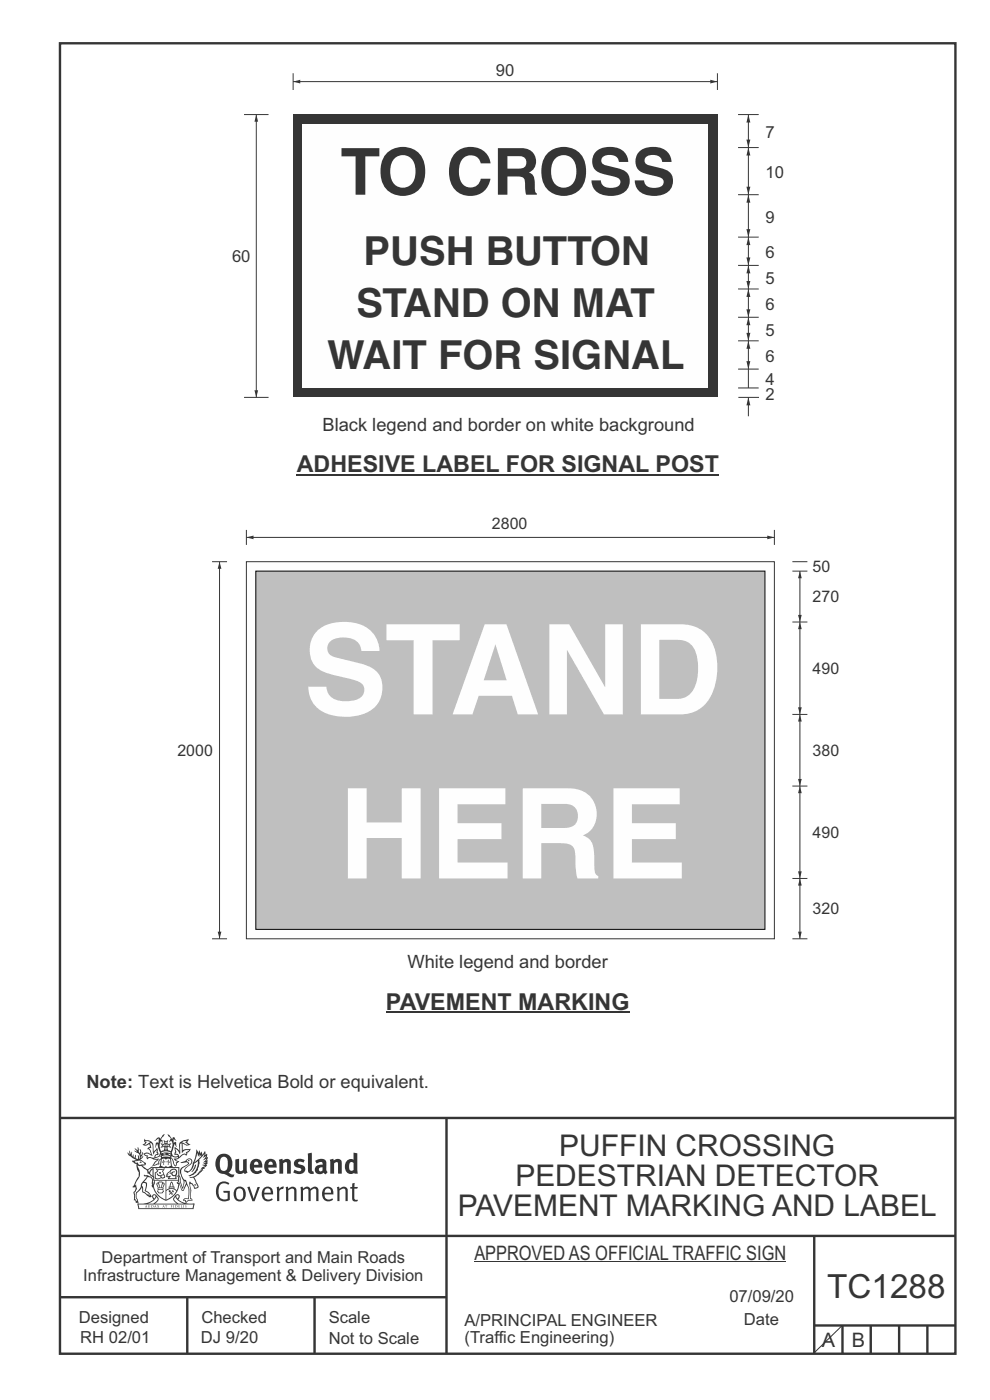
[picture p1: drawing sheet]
<svg xmlns="http://www.w3.org/2000/svg" width="210mm" height="297mm" viewBox="0 0 210 297" stroke-linecap="round" stroke-linejoin="round" font-family="sans-serif">
<g fill="none" stroke="#373435" stroke-width=".51">
<path d="M12.7 9.2h190v278h-190zM12.7 237.2h190M94.7 237.1v50.1M12.7 262.2h190.1M12.7 275.2h82M39.7 275.2v12M66.7 275.2v12M172.7 262.2v25M172.7 281.2h30M178.7 281.2v6M184.7 281.2v6M190.7 281.2v6"/>
<path d="M196.7 281.2v6"/>
</g>
<path d="M52.3 119.2h112v80h-112z" fill-rule="evenodd" fill="#fefefe" stroke="#373435" stroke-width=".21"/>
<path d="M54.3 121.2h108v76h-108z" fill-rule="evenodd" fill="#bdbfc1" stroke="#000" stroke-width=".21"/>
<path d="M52.3 114h112" fill="none" stroke="#373435" stroke-width=".21"/>
<g fill="#373435">
<path d="M52.3 114l1.5-.4v.8z"/>
<path d="M162.8 113.6l1.5 .4-1.5 .4z"/>
</g>
<path d="M45 119.2h3.2M52.3 112.4v3.2M164.3 112.4v3.2M168.1 119.2h3.2M168.1 166.8h3.2M168.1 186.4h3.2M169.7 186.4v12.8" fill="none" stroke="#373435" stroke-width=".21"/>
<g fill="#373435">
<path d="M169.3 197.6h.8l-.4 1.6z"/>
<path d="M169.7 186.4l.4 1.5h-.8z"/>
</g>
<path d="M169.7 121.2v10.8M168.1 199.2h3.2" fill="none" stroke="#373435" stroke-width=".21"/>
<g fill="#373435">
<path d="M169.3 130.4h.8l-.4 1.6z"/>
<path d="M169.7 121.2l.4 1.5h-.8z"/>
</g>
<path d="M168.1 132h3.2M169.7 166.8v19.6" fill="none" stroke="#373435" stroke-width=".21"/>
<g fill="#373435">
<path d="M169.3 184.8h.8l-.4 1.6z"/>
<path d="M169.7 166.8l.4 1.5h-.8z"/>
</g>
<path d="M46.6 119.2v80" fill="none" stroke="#373435" stroke-width=".21"/>
<g fill="#373435">
<path d="M46.2 197.6h.8l-.4 1.6z"/>
<path d="M46.6 119.2l.4 1.5h-.8z"/>
</g>
<path d="M169.7 132v19.6M168.1 151.6h3.2M45 199.2h3.2" fill="none" stroke="#373435" stroke-width=".21"/>
<g fill="#373435">
<path d="M169.3 150h.8l-.4 1.6z"/>
<path d="M169.7 132l.4 1.5h-.8z"/>
</g>
<path d="M169.7 151.6v15.2" fill="none" stroke="#373435" stroke-width=".21"/>
<g fill="#373435">
<path d="M169.3 165.2h.8l-.4 1.6z"/>
<path d="M169.7 151.6l.4 1.5h-.8z"/>
</g>
<path d="M168.1 121.2h3.2" fill="none" stroke="#373435" stroke-width=".21"/>
<path d="M62.2 24.3h90v60h-90z" fill-rule="evenodd" fill="#373435"/>
<path d="M64.2 26.3h86v56h-86z" fill-rule="evenodd" fill="#fefefe"/>
<path d="M62.2 17.3h90M158.7 78.3v4M156.6 82.3h4.3" fill="none" stroke="#373435" stroke-width=".21"/>
<g fill="#373435">
<path d="M62.2 17.3l1.5-.4v.8z"/>
<path d="M150.7 16.9l1.5 .4-1.5 .4z"/>
</g>
<path d="M152.2 15.5v3.6M156.6 78.3h4.3M158.7 72.3v6" fill="none" stroke="#373435" stroke-width=".21"/>
<g fill="#373435">
<path d="M158.7 72.3l.5 1.7h-.9z"/>
<path d="M158.3 76.6h.9l-.5 1.7z"/>
</g>
<path d="M156.6 72.3h4.3M158.7 67.3v5" fill="none" stroke="#373435" stroke-width=".21"/>
<g fill="#373435">
<path d="M158.7 67.3l.5 1.7h-.9z"/>
<path d="M158.3 70.6h.9l-.5 1.7z"/>
</g>
<path d="M156.6 67.3h4.3M158.7 61.3v6" fill="none" stroke="#373435" stroke-width=".21"/>
<g fill="#373435">
<path d="M158.7 61.3l.5 1.7h-.9z"/>
<path d="M158.3 65.6h.9l-.5 1.7z"/>
</g>
<path d="M158.7 56.3v5M156.6 61.3h4.3" fill="none" stroke="#373435" stroke-width=".21"/>
<g fill="#373435">
<path d="M158.7 56.3l.5 1.7h-.9z"/>
<path d="M158.3 59.6h.9l-.5 1.7z"/>
</g>
<path d="M156.6 56.3h4.3M158.7 50.3v6" fill="none" stroke="#373435" stroke-width=".21"/>
<g fill="#373435">
<path d="M158.7 50.3l.5 1.7h-.9z"/>
<path d="M158.3 54.6h.9l-.5 1.7z"/>
</g>
<path d="M158.7 24.3v7M156.6 50.3h4.3" fill="none" stroke="#373435" stroke-width=".21"/>
<g fill="#373435">
<path d="M158.7 24.3l.5 1.7h-.9z"/>
<path d="M158.3 29.6h.9l-.5 1.7z"/>
</g>
<path d="M156.6 24.3h4.3M156.6 31.3h4.3M158.7 31.3v10" fill="none" stroke="#373435" stroke-width=".21"/>
<g fill="#373435">
<path d="M158.7 31.3l.5 1.7h-.9z"/>
<path d="M158.3 39.6h.9l-.5 1.7z"/>
</g>
<path d="M156.6 41.3h4.3M158.7 41.3v9" fill="none" stroke="#373435" stroke-width=".21"/>
<g fill="#373435">
<path d="M158.7 41.3l.5 1.7h-.9z"/>
<path d="M158.3 48.6h.9l-.5 1.7z"/>
</g>
<path d="M62.2 15.5v3.6M54.4 24.3v60" fill="none" stroke="#373435" stroke-width=".21"/>
<g fill="#373435">
<path d="M54.4 24.3l.4 1.5h-.8z"/>
<path d="M54 82.8h.8l-.4 1.5z"/>
</g>
<path d="M51.8 24.3h5.2M51.8 84.3h5.2M156.6 84.3h4.4M158.7 84.3v4" fill="none" stroke="#373435" stroke-width=".21"/>
<path d="M158.7 84.3l.5 1.7h-.9z" fill="#373435"/>
<path d="M62.9 100.7h89.6M81.9 214.7h51.6" fill="none" stroke="#373435" stroke-width=".22"/>
<path d="M178.6 281.3l-5.8 5.6" fill="none" stroke="#373435" stroke-width=".21"/>
<g fill="#373435">
<path d="M47 245.6a2.55 2.55 0 0 0 0 2.7l.3 .1a.81 .81 0 0 0 1-.9v-.6a1.04 1.04 0 0 0-1.1-1.5zM46.3 245.2a1.82 1.82 0 0 1 2.1-.2 1.82 1.82 0 0 1 .9 1.9 2.29 2.29 0 0 1-.8 1.9l.7 .3h.5l-.2 .6a2.87 2.87 0 0 1-2-.7 2.12 2.12 0 0 1-1.7-3.1z" fill-rule="evenodd"/>
<path d="M49.9 246l.8-.2v2a.46 .46 0 0 0 .3 .6 .46 .46 0 0 0 .6-.2v-2.2l.7-.2v2.4l.2 .5-.5 .4-.3-.3a1.02 1.02 0 0 1-1.2 .2 1.02 1.02 0 0 1-.6-1.1z" fill-rule="evenodd"/>
<path d="M54 246.6l-.1 .5h.9a.49 .49 0 0 0-.2-.6 .49 .49 0 0 0-.6 .1zM53.4 246.3a1.34 1.34 0 0 1 1.6-.3 1.34 1.34 0 0 1 .6 1.5v.2h-1.7a.77 .77 0 0 0 .5 .8 .77 .77 0 0 0 .9-.3l.3 .4a1.59 1.59 0 0 1-2 .2 1.59 1.59 0 0 1-.5-2z" fill-rule="evenodd"/>
<path d="M57 246.6l-.1 .5h1a.49 .49 0 0 0-.2-.6 .49 .49 0 0 0-.7 .1zM56.4 246.3a1.34 1.34 0 0 1 1.6-.3 1.34 1.34 0 0 1 .7 1.5v.2h-1.8a.77 .77 0 0 0 .5 .8 .77 .77 0 0 0 .9-.3l.4 .4a1.59 1.59 0 0 1-2.1 .2 1.59 1.59 0 0 1-.5-2z" fill-rule="evenodd"/>
<path d="M59.2 246l.7-.2 .1 .4a.95 .95 0 0 1 1-.3 .95 .95 0 0 1 .7 .8v2.3h-.8v-2.3a.46 .46 0 0 0-.8 .1v2.2h-.8z" fill-rule="evenodd"/>
<path d="M62.6 246.2a1.75 1.75 0 0 1 2-.1l-.2 .5-.6-.2a.43 .43 0 0 0-.6 .3l.4 .3a1.04 1.04 0 0 1 1.2 1.2 1.04 1.04 0 0 1-1.4 .9l-1.2-.4 .3-.6 1 .4 .4-.4a.88 .88 0 0 0-1-.5l-.4-.2-.1-.4z" fill-rule="evenodd"/>
<path d="M65.3 244.7l.8-.2 .1 3.8 .3 .2 .1 .5a.88 .88 0 0 1-1-.1 .88 .88 0 0 1-.3-1z" fill-rule="evenodd"/>
<path d="M67.8 247.7a.43 .43 0 0 0-.1 .7 .43 .43 0 0 0 .7-.1v-.7zM66.8 246.3a1.7 1.7 0 0 1 2.4 .1v1.8l.3 .4-.4 .5-.5-.3a1.03 1.03 0 0 1-1.7-.2 1.03 1.03 0 0 1 .8-1.5h.7v-.4a.8 .8 0 0 0-1.2 .1z" fill-rule="evenodd"/>
<path d="M70 246l.7-.2 .1 .4a.95 .95 0 0 1 1-.3 .95 .95 0 0 1 .7 .8v2.3h-.8v-2.3a.46 .46 0 0 0-.8 .1v2.2h-.8z" fill-rule="evenodd"/>
<path d="M74.3 246.6a1.48 1.48 0 0 0 0 1.7h.5l.2-.1v-1.5l-.3-.2zM75 244.5l.8 .2 .1 4.3h-.7l-.1-.2a1.26 1.26 0 0 1-1.4 0 1.26 1.26 0 0 1-.5-1.3 1.29 1.29 0 0 1 .4-1.3 1.29 1.29 0 0 1 1.4-.2z" fill-rule="evenodd"/>
<path d="M46.4 251a1.72 1.72 0 0 1 2.3 0l-.3 .3a1.24 1.24 0 0 0-1.4-.1 1.24 1.24 0 0 0-.6 1.3 1.49 1.49 0 0 0 1.2 2l.7-.2v-1.3h-.8l-.1-.4h1.3v2a1.93 1.93 0 0 1-2.2-.1 1.93 1.93 0 0 1-.7-2.2l.2-.7z" fill-rule="evenodd"/>
<path d="M50.4 252.3a1.65 1.65 0 0 0 .2 2.2 .99 .99 0 0 0 1-1.5 .78 .78 0 0 0-.4-.8 .78 .78 0 0 0-.8 .1zM50 252a1.33 1.33 0 0 1 1.6-.1 1.33 1.33 0 0 1 .5 1.5 1.31 1.31 0 0 1-1.3 1.5 1.31 1.31 0 0 1-1.2-1.6v-.5z" fill-rule="evenodd"/>
<path d="M52.5 251.8l.4-.1 .9 2.6 .8-2.5h.5l-1.1 3h-.5z" fill-rule="evenodd"/>
<path d="M56.3 252.3l-.2 .7h1.3a.7 .7 0 0 0-.3-.8 .7 .7 0 0 0-.8 .1zM55.9 252.1a1.22 1.22 0 0 1 1.5-.2 1.22 1.22 0 0 1 .5 1.5h-1.8a.93 .93 0 0 0 .5 1 .93 .93 0 0 0 1.1-.2l.2 .3a1.43 1.43 0 0 1-1.8 .1 1.43 1.43 0 0 1-.6-1.7z" fill-rule="evenodd"/>
<path d="M58.7 251.9l.4-.2 .1 .5 .4-.3 .6-.2-.2 .6a.66 .66 0 0 0-.8 .6v1.9h-.4z" fill-rule="evenodd"/>
<path d="M60.6 251.9l.4-.2 .1 .5a.94 .94 0 0 1 1-.4 .94 .94 0 0 1 .8 .7v2.3h-.5l-.1-2.5a.81 .81 0 0 0-1.2 .3v2.2h-.4z" fill-rule="evenodd"/>
<path d="M63.7 251.8l.5-.1 .1 .5 .4-.3a.78 .78 0 0 1 1.1 .3 .9 .9 0 0 1 1-.5 .9 .9 0 0 1 .8 .8v2.3h-.5l-.1-2.5a.67 .67 0 0 0-1.1 .3v2.2h-.5v-2.4l-.4-.2-.7 .4v2.2h-.5z" fill-rule="evenodd"/>
<path d="M69 252.3l-.1 .7h1.3a.7 .7 0 0 0-.3-.8 .7 .7 0 0 0-.9 .1zM68.7 252.1a1.22 1.22 0 0 1 1.5-.2 1.22 1.22 0 0 1 .5 1.5h-1.8a.93 .93 0 0 0 .4 1 .93 .93 0 0 0 1.2-.2l.1 .3a1.44 1.44 0 0 1-1.7 .1 1.44 1.44 0 0 1-.6-1.7z" fill-rule="evenodd"/>
<path d="M71.4 251.9l.5-.2 .1 .5a.94 .94 0 0 1 1-.4 .94 .94 0 0 1 .8 .7v2.3h-.5l-.1-2.5a.81 .81 0 0 0-1.2 .3v2.2h-.4z" fill-rule="evenodd"/>
<path d="M74.7 251.1l.5-.2v.9h.7l-.1 .4h-.6v2.2l.1 .1h.5l.1 .3a.75 .75 0 0 1-1.2-.6v-2h-.4v-.4h.4z" fill-rule="evenodd"/>
<path d="M30.8 242l1.1 .3-.9 .5h-.4l.6-.5zM31.8 242.6l.2-.1a2.44 2.44 0 0 1 .4 2l.1 .4 .7-1-.1 .6 .3 .3a.57 .57 0 0 0-.6 .8l-1-.2-.5 .2 .2-.5-.8-.3 .7-.1 .9 .5 .1-.1-.6-1.3-.2-.1 .5-.1zM30.7 241.6l-.1 .4 .2 .4-.6 .4a1.04 1.04 0 0 0 1.4-.1l.2 .7h-.3l-.2 .4a.94 .94 0 0 1 .8 1.1l-.2-.1a1.16 1.16 0 0 0-1.5-.1l.3 .4 .4 .2 .1 .5 .2 .1 .1-.1a.94 .94 0 0 1 1.1 .2h.8l-1.2 1.2a1.13 1.13 0 0 0 1.2-.2l.4-.1-.1-.4 .5-.7a.83 .83 0 0 0-.6 1.1l-.3-.1-.7 .3 1.1-1.4-.5 .2-.5-.1 1.3-.5-.1-.2-.9 .4v-.3l.2-.2 .3 .1 .1-.3-.2-.4v-.6l-.1-.3-.7 .9v-.7a1.42 1.42 0 0 0-1.6-1.8z" fill-rule="evenodd"/>
<path d="M38.5 242.4l.5-.3 .7-.1-.6 .3 .8 .5h-.3zM38.3 242.6h.2l.1 2a1.69 1.69 0 0 1 1.6-.7l-.8 .5 .1 .5a1.1 1.1 0 0 0-1.5 .6l-.1-.5-.2-.2h-.5l.3-.4-.3-.7a1.42 1.42 0 0 1 .8 1.1l.2-.1zM37.1 243.3l.1 1-.2 .3 .1 .5 .5-.1 .1 .2a.96 .96 0 0 1-1.1-.1l-.1 .1a1.06 1.06 0 0 0 1.3 .2v.1a.72 .72 0 0 1-1 .2l.3 .5 .6 .3-.4 .1-.1 .7-.2-.4-.4-1.1-.4-.4 .4 .9a1.54 1.54 0 0 0 .7 1.2l.2-.3a.58 .58 0 0 1 .4-.7l.2-.2h-.3l-.5-.3 .9-.5a.93 .93 0 0 1 1.2-.5v.2l.2-.1 .1-.5a.99 .99 0 0 0 .7-.9l-1.3 .1-.3 .3-.1-1.5 .9 .4 .9-.3h-.4l-.5-.4 .4-.7-.6 .2a1.46 1.46 0 0 0-1.4 2.1v.4l-.2-.4z" fill-rule="evenodd"/>
<path d="M35.6 246l.2 .1-.1 .4h.4l-.4 .1v.5l-.1-.6h-.3l.3-.1z" fill-rule="evenodd"/>
<path d="M34.6 246l.2 .1v.3l.3 .1h-.3l-.1 .6v-.5l-.4-.1h.4z" fill-rule="evenodd"/>
<path d="M34.3 245.9a.57 .57 0 0 1 .9 .2 .57 .57 0 0 1 .9-.2l.2 1.4-.2 .1a.57 .57 0 0 1-.9-.1 .69 .69 0 0 1-1.1 0zM34.2 245.2l-.3 2.1-.2 .4h3l-.2-.4-.3-2.1h-.2v.3l-.8-.1-.8 .1v-.3z" fill-rule="evenodd"/>
<path d="M34.2 249.5a.3 .3 0 0 0 .6 0 .3 .3 0 0 0-.6 0zM33.3 248.1l.3 .3-.3 .3a.79 .79 0 0 0 0 1.3l.8-.2-.1-.3a.55 .55 0 0 1-.7-.6h.1l.2 .3 .3 .1 .8-.2-.4-.7 .4-.3-.7 .1zM33 247.8l1.1 .2 .9-.2-.4 .7 .4 1.1a.56 .56 0 0 1-.8 .3l-.2 .1a.73 .73 0 0 1-.9 .1 .73 .73 0 0 1-.3-.9v-.4l.6-.4z" fill-rule="evenodd"/>
<path d="M35.6 249l.7-.5a.58 .58 0 0 1 1-.1 .58 .58 0 0 1-.4 .9l-.3-.3a.43 .43 0 0 1 .6-.3v-.1a.57 .57 0 0 0-.8 .2l-.2-.1-.3 .1 .4 .2a.55 .55 0 0 0 .9 .4v.6h-1.3l.3-.4-.1-.2-.6 .1 .2-.2-.2-.1zM35.4 248.9l-.1 .2a.39 .39 0 0 0 .2 .6h.3l-.2 .5h1.9l-.1-.8a.86 .86 0 0 0-.1-1.4 .86 .86 0 0 0-1.3 .4z" fill-rule="evenodd"/>
<path d="M36 251.9h.8v.2h-.8zM36.4 250.9l.2 .8h-.4zM36.4 250.6l-.3 .5-.1 .6h-.2v.4l-.7 .4 .2 .2a1.48 1.48 0 0 1 2.1 .1l.2-.1-.6-.5v-.5h-.2l-.1-.6z" fill-rule="evenodd"/>
<path d="M35.8 252.5l.4 .1 .1 .3 .3-.2-.2-.2a.38 .38 0 0 1 .5 .5l-.2-.2-.3 .3 .3 .2-.3 .2-.1-.3-.4 .3-.1-.2 .4-.3-.1-.1-.2 .1z" fill-rule="evenodd"/>
<path d="M34.5 251.1h.2v.2l-.2 .6h-.2zM33.6 252.4h.9v.2a.55 .55 0 0 1-.8 .4v-.2h-.2zM33.4 251.1h.2l.2 .8h-.2zM33.6 252.1h.8l.1 .1-.8 .1zM33.8 250.8h.5l-.2 1.1h-.1zM33.3 250.9l-.1 .3 .3 1.2a.48 .48 0 0 0-.1 .5 .48 .48 0 0 0 .5 .3l.5-.1a.49 .49 0 0 0 .2-.7l.3-1.2-.1-.3a1.42 1.42 0 0 0-1.5 0z" fill-rule="evenodd"/>
<path d="M33.7 248.7h.4l.1 .3h-.3z" fill-rule="evenodd"/>
<path d="M41.3 247.2l.3-.2-.2 .9-.6 .7h-.2l.5-.7z" fill-rule="evenodd"/>
<path d="M39.7 246.1l.3-.2 .5 .2a.88 .88 0 0 1-.6 1.1 1.22 1.22 0 0 0-.8 1.3l.5 .2a.72 .72 0 0 0 .9-.4l.5-.8 .2-.6 .8-.6v.3a2.85 2.85 0 0 1-2 2.8l.1 .1a2.13 2.13 0 0 0 1.9-1.5v-.2a2.01 2.01 0 0 0 .3-1.8l1.1-1.3-.4 1 .7-.5-.7 1 .8-.4-.8 .8 .7-.1-.9 .5 .8-.1-.8 .4h.7l-.8 .3 .3 .2h-.4l.2 .4-.4-.1 .2 .3h-.4l.1 .3h-.1a2.16 2.16 0 0 1-2 1l.1 .2h.4a.76 .76 0 0 1 .7 .7l.5 1.2-.6 .2a1.45 1.45 0 0 0-1.1-1.3l.2 1.8-.1 1.8 .4 .3a1.07 1.07 0 0 0-1.2 .4v-.3l-.5-.2a.87 .87 0 0 1 1.1-.1v-.7a4.4 4.4 0 0 0-.6-3.1l-.1-.3h-.2a2.16 2.16 0 0 1-.7-2.2l.3-.3 1.2-.8a.55 .55 0 0 0-.4-.7zM37.8 249.5a.76 .76 0 0 1 .3 1.1l.6 1.6 .4-1.7 .2 .1a.61 .61 0 0 1-.1 .9l-.3 .9h-.2l-.7-1.6-.3 .1a1.18 1.18 0 0 0 .1-1.4zM41.8 244.6l.2 .8 .3-.6v.6l.4-.5a1.9 1.9 0 0 1-1.2 1.4l-.3 .3zM38.2 246.7l1.4-.1 .2 .1v.3l-.5 .3a1.26 1.26 0 0 0-.9 1.9l.2 .7a1.84 1.84 0 0 1 .1 2l-.4-1.3a.96 .96 0 0 0-.4-1.3l-.4 .3a.78 .78 0 0 1 0 1.2l.1 .3h.4l.4 1.1a.38 .38 0 0 0 .2 .4 .38 .38 0 0 0 .4-.1l.6-1.2a2.94 2.94 0 0 1 .4 2.5l-.1 .5-.8-.1-.3 .4v.2l.4-.1 .1 .4 .2 .1a1.02 1.02 0 0 1 1.3-.5v-.4l-.3-.1 .1-1.8-.3-1.3 .1 .1a1.14 1.14 0 0 1 .8 .9 .63 .63 0 0 0 .8-.2 .63 .63 0 0 0-.2-.8l-.6-1.3 .9-.6 .2-.3 .3-.1-.1-.2h.4l-.1-.3h.3l-.1-.3 .5-.1-.2-.2 .6-.4v-.2l-.2 .1 .4-.6-.3 .1 .3-.6-.4 .1 .4-.5v-.3l-.3 .2 .2-.6-.1-.3-.4 .3v-.8l-.6 .8-.2-.7-.2 .5-.3-.8-.1 .6-.5-.8-.1 1.4-.6 1.9a1.81 1.81 0 0 1-1 1.4l-.6-.2a1.75 1.75 0 0 1 1.1-1.2 .75 .75 0 0 0 .1-1.3 .75 .75 0 0 0-1.2 .5z" fill-rule="evenodd"/>
<path d="M41.2 251.3l.3-.1 .2 .3h-.4z" fill-rule="evenodd"/>
<path d="M29.4 255.5h11.6l-.1 .8h-11.4zM31.3 255.3l.5-.1a2.48 2.48 0 0 0 1.4-1.3l.3 .6-.5 .5-.5 .3zM32.5 253.7l.3-.2 .2 .2-.3 .6zM37.2 253.9a2.65 2.65 0 0 0 1.8 1.4h-1.1l-.5-.3-.5-.5zM37.4 253.7l.2-.2 .3 .2-.3 .6zM29.2 255.3l.1 1.2h11.8l.2-1.1-.2-.1a4.1 4.1 0 0 1-3.3-.9l.3-.4-.1-.5a1.06 1.06 0 0 0-1.3 .9l.2 .4 .6 .5h-4.7l.3-.1a.84 .84 0 0 0 .6-.7 .84 .84 0 0 0-.5-.9l-.3-.2-.5 .1-.1 .5 .3 .4a4.2 4.2 0 0 1-3.4 .9z" fill-rule="evenodd"/>
<path d="M31 255.8l.1 .2h-.2zM31 255.7l-.3 .5 .4-.1 .2 .1z" fill-rule="evenodd"/>
<path d="M31.3 255.7h.3v.4a.25 .25 0 0 0 .2-.1 .25 .25 0 0 0-.1-.3h.1a.29 .29 0 0 1 0 .4 .29 .29 0 0 1-.4 0 .29 .29 0 0 1 0-.4z" fill-rule="evenodd"/>
<path d="M32.2 255.7a.22 .22 0 0 1 .3 .2 .22 .22 0 0 1-.3 .2zM32 255.7l.1 .5a.33 .33 0 0 0 .4-.1 .33 .33 0 0 0 0-.4 .33 .33 0 0 0-.5 0z" fill-rule="evenodd"/>
<path d="M32.9 255.8l.1 .2h-.2zM32.9 255.7l-.2 .5 .3-.1 .2 .1z" fill-rule="evenodd"/>
<path d="M33.3 255.7h.2l.1 .2 .2-.2-.2 .2 .2 .3-.3-.2-.1 .2h-.1l.2-.3z" fill-rule="evenodd"/>
<path d="M34.7 255.8l.1 .2h-.2zM34.7 255.7l-.3 .5 .4-.1 .2 .1z" fill-rule="evenodd"/>
<path d="M35 255.7h.5h-.2v.5h-.2l.1-.5z" fill-rule="evenodd"/>
<path d="M36.2 255.7h.3h-.1v.2h.1h-.1v.3h-.2z" fill-rule="evenodd"/>
<path d="M36.7 255.7h.2v.5h-.2z" fill-rule="evenodd"/>
<path d="M37.3 255.7a.22 .22 0 0 1 .3 .2 .22 .22 0 0 1-.3 .2zM37.1 255.7v.5a.33 .33 0 0 0 .5-.1 .33 .33 0 0 0 0-.4 .33 .33 0 0 0-.5 0z" fill-rule="evenodd"/>
<path d="M37.8 255.7h.4h-.2v.2h.1h-.1v.2l.2 .1h-.4z" fill-rule="evenodd"/>
<path d="M38.4 255.7h.2l-.1 .4 .2 .1h-.3z" fill-rule="evenodd"/>
<path d="M38.9 255.7h.2v.5h-.2z" fill-rule="evenodd"/>
<path d="M39.3 255.7h.2l-.1 .1 .2 .2-.2 .2h-.1v-.2l.2 .1z" fill-rule="evenodd"/>
<path d="M34.2 244.5a1.51 1.51 0 0 1 2 .2 2.67 2.67 0 0 0-2.1 0zM35.7 244.7l.4 .2 .1 .2-.4-.1zM34.6 244.8l.5-.1 .1 .2h-.4zM34 245l.3 .1-.3 .1zM34.9 244l.3-.2 .3 .2zM34.9 242.8h.2v.4h-.2zM35 242.2l.2 .2 .2-.2-.1 .4h-.2zM35.1 243.4h.2l.1 .4-.2-.2-.2 .2zM35.3 242.8h.2v.4h-.2zM34.4 242.8l.3 .1 .1 .2-.4 .1 .2-.2zM35.7 242.9l.3-.1-.2 .2 .2 .2-.4-.1zM32.7 242l1-.5-.1 1-.2-.1-.3 .1-.3 1.1 .5-1 .3 .9a1.84 1.84 0 0 1 .2 1.7l.4 .1a2.48 2.48 0 0 1 2.2 .1l.2-.3-.2-.7 .7-1.7 .4 .6-.2-1-.2-.1-.2 .3v-.9l.6 .4-.6-.7h-.3l-.1 .4-.5-.8-.5-.3 .2 .4 .6 .6-.5 .7 .4-.3a2.06 2.06 0 0 1 0 2.2l-.5-.2-.2-.6 .1-.1 .8 .2-.4-.5 .4-.5-.7 .2-.2-.2 .2-.7-.5 .4-.5-.4 .2 .7-.2 .2-.7-.2 .4 .5-.4 .5 .8-.2 .1 .1-.2 .6-.5 .2a2.02 2.02 0 0 1 0-2.2l.3 .5-.1-.6-.3-.1 .8-1.2-.4 .3-.5 .7-.2-.3a.8 .8 0 0 0-.8 .5z" fill-rule="evenodd"/>
<path d="M29.2 247.2l.3 .2a.61 .61 0 0 1 .8 .3l.3 .2a.8 .8 0 0 1 .6 1l.4 .1 .5 .6a1 1 0 0 1 .5 1l-.1 .7v-.5h-.1a.96 .96 0 0 0-.8-1.3l-.2-.2h-.7l-.1-.1-.1 .1 .1 .3h.6l-1.2 1.4-.2 .9-.4 .6a1.33 1.33 0 0 0-.5 1.8l.2 .5a1.26 1.26 0 0 1-.5-1.4l-.1-.4a1.56 1.56 0 0 0 .4-1.7l-.3 .2 .2-.5a3.2 3.2 0 0 0 .7-3zM30.4 251h.4a2.06 2.06 0 0 1-.1 1.6l.7 .5 .4 .5-.6-.2-.8-.6-.1-.9a.51 .51 0 0 1 .1-.9zM28.6 246.4a1.52 1.52 0 0 1 2.1 .6l-1.1 .1-.2-.1-.1-.4-.5 .1zM27.5 244.1v.8l-.3-.4-.1 .1a3.1 3.1 0 0 0 1.9 1.5l-1 .1 .5 .6 .5 .1 .1 1.1a1.84 1.84 0 0 1-.3 2.5l-.4 .9-.3 .4 .2 .1 .4-.1 .1 .4-.2 .5-.3 .2 .1 1.8 .2-.1 .3 .6h.1l.4-.1-.1-.5a1.3 1.3 0 0 1-.1-1.6l.9-1.1 .1 1.1 .6 .2 .5 .6 .1-.2 .2 .4 .5-.1a1.85 1.85 0 0 0-1.2-1.3l.1-.3a1.39 1.39 0 0 0 0-1.5h-.5l.5-.6a.66 .66 0 0 1 .9-.4 .66 .66 0 0 1 .3 .9l-.1 .4h.2v.1l-.1 .3 .2 .5 .1-.3a2.24 2.24 0 0 0 .1-2.2 .73 .73 0 0 1-.7-.7 .73 .73 0 0 1 .6-.7v-.2a.94 .94 0 0 0-.9 .8 .48 .48 0 0 1-.1-.5 .48 .48 0 0 1 .5-.3l.5-.3a.51 .51 0 0 0-.8 .2l-.5 .3-1-.8 .6-.1 .2-.5-1.2-.7 .5-.4v-.4l-.5 .5 .1-.2a.69 .69 0 0 0 .2-1.1v.5l-.2 .2v-1.1l-.3-.2 .1 .6-.1 .2-.4-1.2v.6l-.6-.3 .5 .6-.6-.2 .3 .3a1 1 0 0 1 .7 1.5l-.2-.8v.8l-.5-.2v-.7l-.2 .6-.2-.1-.1-.6-.2 .4-.2-.2 .1-.7-.2 .5z" fill-rule="evenodd"/>
<path d="M29.6 246.6l.2-.2 .3 .3z" fill-rule="evenodd"/>
<path d="M32.4 247.6h5.6v2l-.2-.1v-1.7h-5.2v2.5h5.2v-.8l.1 .2-.1 1.1v-.3h-2.5v4a4.1 4.1 0 0 0 2.6-3.6l.1-.1a4 4 0 0 1-2.8 3.9 4.2 4.2 0 0 1-2.8-4.7l.1 1.3 .1-.2a3.8 3.8 0 0 0 2.5 3.4v-4h-2.5l-.2-.9z" fill-rule="evenodd"/>
<circle cx="40" cy="246.2" r=".17"/>
</g>
<path d="M100.6 267.7h66.2" fill="none" stroke="#373435" stroke-width=".21"/>
<g font-size="26.6" fill="#fefefe">
<text x="64.4" y="151.6">STAND</text>
<text x="71.9" y="186.4">HERE</text>
</g>
<text font-size="13.8" fill="#373435" x="72.2" y="41.3">TO CROSS</text>
<g font-size="8.5" fill="#373435">
<text x="77.1" y="56.3">PUSH BUTTON</text>
<text x="75.6" y="67.3">STAND ON MAT</text>
<text x="69.4" y="78.3">WAIT FOR SIGNAL</text>
</g>
<text font-size="7.1" fill="#373435" x="175.5" y="275.3">TC1288</text>
<g font-size="6.3" fill="#373435">
<text x="118.6" y="245.2">PUFFIN CROSSING</text>
<text x="109.3" y="251.6">PEDESTRIAN DETECTOR</text>
<text x="97.1" y="258">PAVEMENT MARKING AND LABEL</text>
</g>
<g font-size="4.9" fill="#373435">
<text x="62.9" y="100.1">ADHESIVE LABEL FOR SIGNAL POST</text>
<text x="81.9" y="214.2">PAVEMENT MARKING</text>
</g>
<g font-size="4.2" fill="#373435">
<text x="100.6" y="267.2">APPROVED AS OFFICIAL TRAFFIC SIGN</text>
<text x="174.4" y="285.8">A</text>
<text x="180.7" y="285.8">B</text>
</g>
<g font-size="3.9" fill="#373435">
<text x="68.4" y="91.4">Black legend and border on white background</text>
<text x="86.4" y="205.5">White legend and border</text>
<text x="18.3" y="230.8">Note: Text is Helvetica Bold or equivalent.</text>
</g>
<g font-size="3.5" fill="#373435">
<text x="105.2" y="16">90</text>
<text x="162.4" y="29.2">7</text>
<text x="162.4" y="37.8">10</text>
<text x="162.4" y="47.3">9</text>
<text x="49.2" y="55.6">60</text>
<text x="162.4" y="54.8">6</text>
<text x="162.4" y="65.8">6</text>
<text x="162.4" y="60.3">5</text>
<text x="162.4" y="71.3">5</text>
<text x="162.4" y="76.8">6</text>
<text x="162.4" y="81.6">4</text>
<text x="162.4" y="84.9">2</text>
<text x="21.6" y="267.9">Department of Transport and Main Roads</text>
<text x="17.7" y="271.8">Infrastructure Management &amp; Delivery Division</text>
<text x="16.7" y="280.6">Designed</text>
<text x="42.7" y="280.6">Checked</text>
<text x="69.7" y="280.6">Scale</text>
<text x="98.5" y="281.3">A/PRINCIPAL ENGINEER</text>
<text x="154.7" y="276.2">07/09/20</text>
<text x="157.8" y="281.2">Date</text>
<text x="17" y="284.8">RH 02/01</text>
<text x="42.6" y="284.8">DJ 9/20</text>
<text x="69.7" y="285.2">Not to Scale</text>
<text x="98.5" y="284.8">(Traffic Engineering)</text>
</g>
<g font-size="3.4" fill="#373435">
<text x="104.3" y="112.3">2800</text>
<text x="172.4" y="121.4">50</text>
<text x="172.4" y="127.7">270</text>
<text x="172.4" y="142.9">490</text>
<text x="37.6" y="160.3">2000</text>
<text x="172.4" y="160.3">380</text>
<text x="172.4" y="177.7">490</text>
<text x="172.4" y="193.9">320</text>
</g>
</svg>
